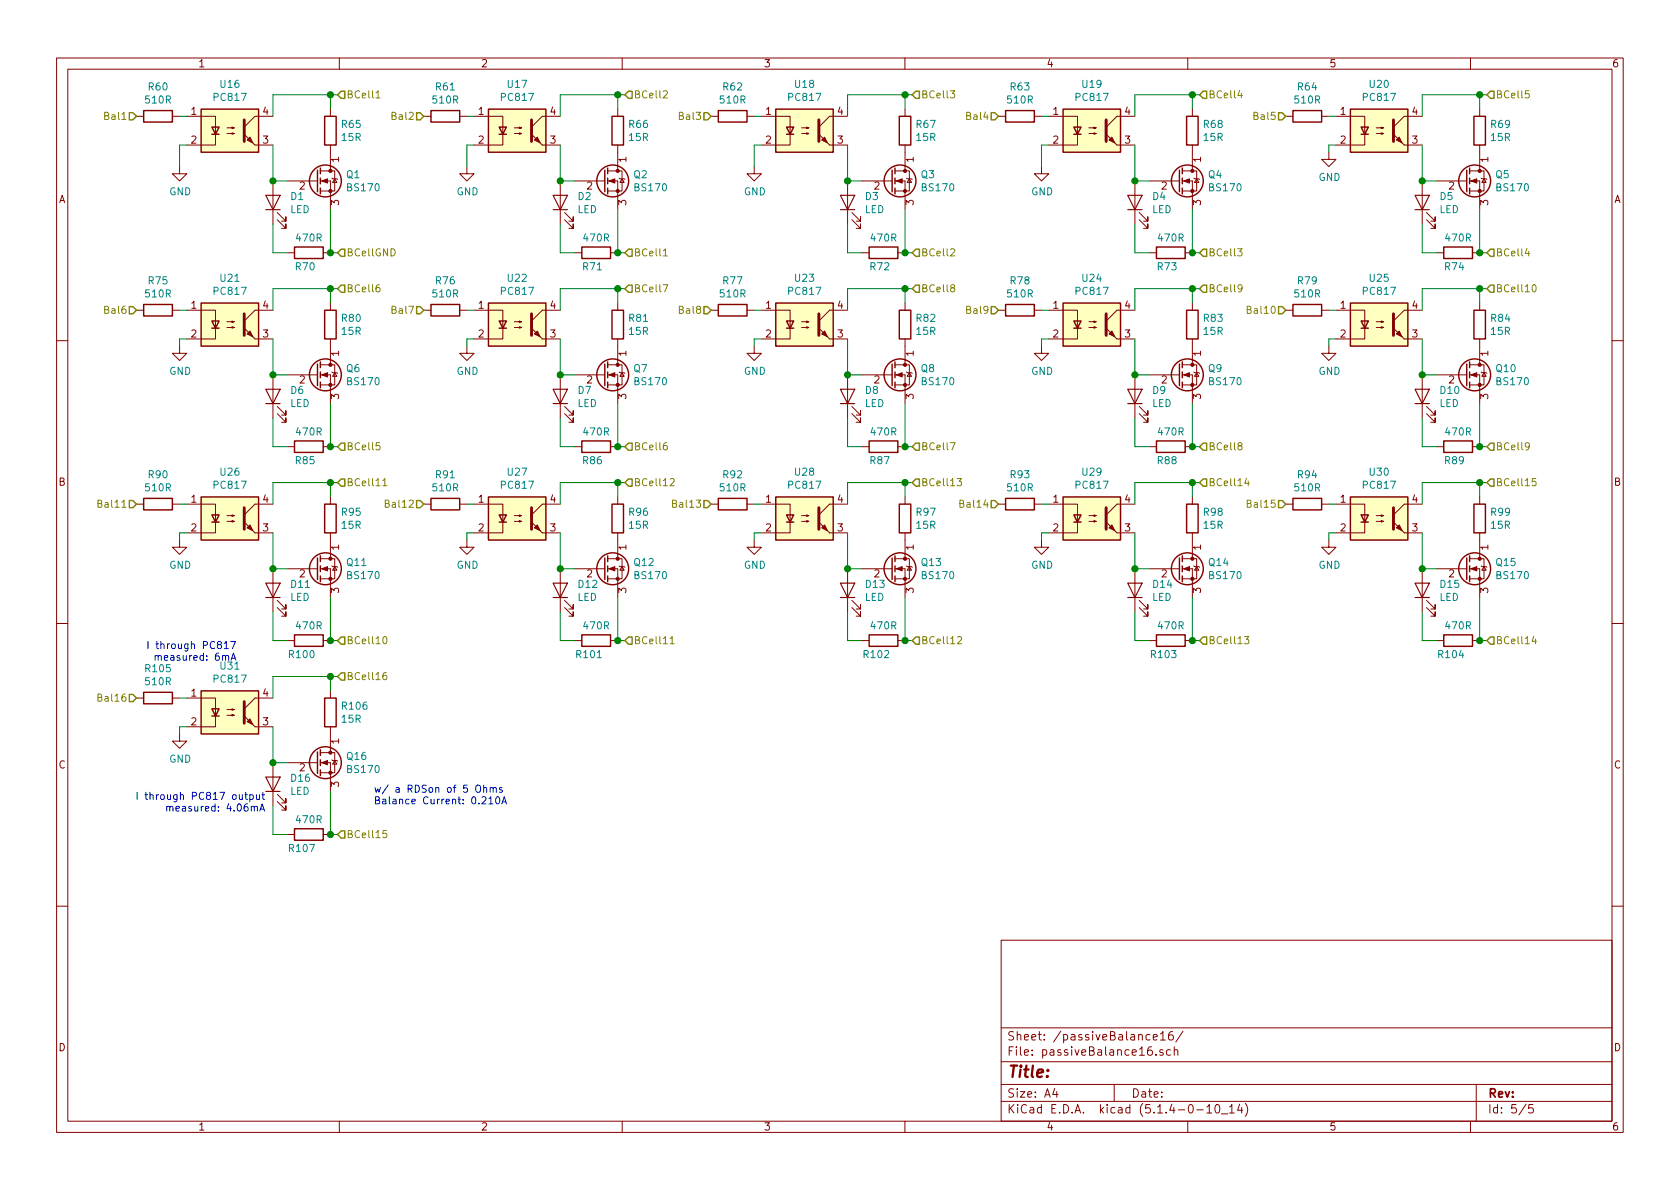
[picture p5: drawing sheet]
<svg xmlns="http://www.w3.org/2000/svg" width="297mm" height="210mm" viewBox="0 0 297 210" stroke-linecap="round" stroke-linejoin="round" font-family="sans-serif">
<g fill="none" stroke="#840000" stroke-width=".18">
<path d="M10 10.3h277v189.9h-277zM12 12.2h273v186.1h-273zM58.4 19.3v1.3M60 10.3v1.9M109.2 19.3v1.3M110 10.3v1.9M160 10.3v1.9M160 19.3v1.3M210 10.3v1.9M210.8 19.3v1.3M260 10.3v1.9M261.6 19.3v1.3"/>
<path d="M24.1 20.6h1.3M30.5 20.6h1.2M31.7 29.5v1.2h1.3l-1.3 1.3-1.2-1.3h1.2M33 20.6h5.1v5h-5.1M40.1 23.6h1.3l-.4 .1v-.2l.4 .1M40.1 22.6h1.3l-.4 .1v-.2l.4 .1M45.1 25.6h3.2M48.3 20.6h-3.2l-1.9 1.9M48.3 32v7.6M49 38.9l1.5 1.5v-.8v.8h-.7M49 37.6l1.5 1.5v-.8v.8h-.7M50.8 32h5.3"/>
<path d="M56.6 32h1.8v5.1M56.6 30.2h1.8M58.4 30.2h.8v3.6h-2.6M58.4 25.6v4.6M58.7 31.5l.1 .1h.8l.1 .1M59.2 31.6l.4 .7h-.8zM74.9 20.6h1.3M81.3 20.6h1.2M82.5 29.5v1.2h1.3l-1.3 1.3-1.2-1.3h1.2M83.8 20.6h5.1v5h-5.1M90.9 23.6h1.3l-.4 .1v-.2l.4 .1M90.9 22.6h1.3l-.4 .1v-.2l.4 .1"/>
<path d="M95.9 25.6h3.2M99.1 20.6h-3.2l-1.9 1.9M99.1 32v7.6M99.8 38.9l1.5 1.5v-.8v.8h-.7M99.8 37.6l1.5 1.5v-.8v.8h-.7M101.6 32h5.3M107.4 32h1.8v5.1M107.4 30.2h1.8M109.2 30.2h.8v3.6h-2.6M109.2 25.6v4.6M109.5 31.5l.1 .1h.8l.1 .1M110 31.6l.4 .7h-.8z"/>
<path d="M125.7 20.6h1.3M132.1 20.6h1.2M133.3 29.5v1.2h1.3l-1.3 1.3-1.2-1.3h1.2M134.6 20.6h5.1v5h-5.1M141.7 23.6h1.3l-.4 .1v-.2l.4 .1M141.7 22.6h1.3l-.4 .1v-.2l.4 .1M146.7 25.6h3.2M149.9 20.6h-3.2l-1.9 1.9M149.9 32v7.6M150.6 38.9l1.5 1.5v-.8v.8h-.7M150.6 37.6l1.5 1.5v-.8v.8h-.7M152.4 32h5.3"/>
<path d="M158.2 32h1.8v5.1M158.2 30.2h1.8M160 30.2h.8v3.6h-2.6M160 25.6v4.6M160.3 31.5l.1 .1h.8l.1 .1M160.8 31.6l.4 .7h-.8zM176.5 20.6h1.3M182.9 20.6h1.2M184.1 29.5v1.2h1.3l-1.3 1.3-1.2-1.3h1.2M185.4 20.6h5.1v5h-5.1M192.5 23.6h1.3l-.4 .1v-.2l.4 .1M192.5 22.6h1.3l-.4 .1v-.2l.4 .1"/>
<path d="M197.5 25.6h3.2M200.7 20.6h-3.2l-1.9 1.9M200.7 32v7.6M201.4 38.9l1.5 1.5v-.8v.8h-.7M201.4 37.6l1.5 1.5v-.8v.8h-.7M203.2 32h5.3M209 32h1.8v5.1M209 30.2h1.8M210.8 30.2h.8v3.6h-2.6M210.8 25.6v4.6M211.1 31.5l.1 .1h.8l.1 .1M211.6 31.6l.4 .7h-.8z"/>
<path d="M227.3 20.6h1.3M233.7 20.6h1.2M234.9 26.9v1.3h1.3l-1.3 1.3-1.2-1.3h1.2M236.2 20.6h5.1v5h-5.1M243.3 23.6h1.3l-.4 .1v-.2l.4 .1M243.3 22.6h1.3l-.4 .1v-.2l.4 .1M248.3 25.6h3.2M251.5 20.6h-3.2l-1.9 1.9M251.5 32v7.6M252.2 38.9l1.5 1.5v-.8v.8h-.7M252.2 37.6l1.5 1.5v-.8v.8h-.7M254 32h5.3"/>
<path d="M259.8 32h1.8v5.1M259.8 30.2h1.8M261.6 30.2h.8v3.6h-2.6M261.6 25.6v4.6M261.9 31.5l.1 .1h.8l.1 .1M262.4 31.6l.4 .7h-.8zM24.1 54.9h1.3M30.5 54.9h1.2M33 54.9h5.1v5h-5.1M40.1 57.9h1.3l-.4 .1v-.2l.4 .1M40.1 56.9h1.3l-.4 .1v-.2l.4 .1M45.1 59.9h3.2"/>
<path d="M48.3 54.9h-3.2l-1.9 1.9M50.8 44.7h1.3M57.1 44.7h1.3M58.4 53.6v1.3M58.4 59.9v4.6M74.9 54.9h1.3M81.3 54.9h1.2M83.8 54.9h5.1v5h-5.1M90.9 57.9h1.3l-.4 .1v-.2l.4 .1M90.9 56.9h1.3l-.4 .1v-.2l.4 .1M95.9 59.9h3.2M99.1 54.9h-3.2l-1.9 1.9"/>
<path d="M101.6 44.7h1.3M107.9 44.7h1.3M109.2 53.6v1.3M109.2 59.9v4.6M125.7 54.9h1.3M132.1 54.9h1.2M134.6 54.9h5.1v5h-5.1M141.7 57.9h1.3l-.4 .1v-.2l.4 .1M141.7 56.9h1.3l-.4 .1v-.2l.4 .1M146.7 59.9h3.2M149.9 54.9h-3.2l-1.9 1.9M152.4 44.7h1.3"/>
<path d="M158.7 44.7h1.3M160 53.6v1.3M160 59.9v4.6M176.5 54.9h1.3M182.9 54.9h1.2M185.4 54.9h5.1v5h-5.1M192.5 57.9h1.3l-.4 .1v-.2l.4 .1M192.5 56.9h1.3l-.4 .1v-.2l.4 .1M197.5 59.9h3.2M200.7 54.9h-3.2l-1.9 1.9M203.2 44.7h1.3M209.5 44.7h1.3"/>
<path d="M210.8 53.6v1.3M210.8 59.9v4.6M227.3 54.9h1.3M233.7 54.9h1.2M236.2 54.9h5.1v5h-5.1M243.3 57.9h1.3l-.4 .1v-.2l.4 .1M243.3 56.9h1.3l-.4 .1v-.2l.4 .1M248.3 59.9h3.2M251.5 54.9h-3.2l-1.9 1.9M254 44.7h1.3M260.3 44.7h1.3M261.6 53.6v1.3"/>
<path d="M261.6 59.9v4.6M10 60.2h2M31.7 61.2v1.3h1.3l-1.3 1.2-1.2-1.2h1.2M48.3 66.3v7.6M49 73.1l1.5 1.6v-.8v.8h-.7M49 71.9l1.5 1.5v-.8v.8h-.7M50.8 79h1.3M50.8 66.3h5.3M56.6 66.3h1.8v5.1M56.6 64.5h1.8M57.1 79h1.3M58.4 64.5h.8v3.6h-2.6"/>
<path d="M58.7 65.8l.1 .1h.8l.1 .1M59.2 65.9l.4 .6h-.8zM82.5 61.2v1.3h1.3l-1.3 1.2-1.2-1.2h1.2M99.1 66.3v7.6M99.8 73.1l1.5 1.6v-.8v.8h-.7M99.8 71.9l1.5 1.5v-.8v.8h-.7M101.6 79h1.3M101.6 66.3h5.3M107.4 66.3h1.8v5.1M107.4 64.5h1.8M107.9 79h1.3M109.2 64.5h.8v3.6h-2.6"/>
<path d="M109.5 65.8l.1 .1h.8l.1 .1M110 65.9l.4 .6h-.8zM133.3 61.2v1.3h1.3l-1.3 1.2-1.2-1.2h1.2M149.9 66.3v7.6M150.6 73.1l1.5 1.6v-.8v.8h-.7M150.6 71.9l1.5 1.5v-.8v.8h-.7M152.4 79h1.3M152.4 66.3h5.3M158.2 66.3h1.8v5.1M158.2 64.5h1.8M158.7 79h1.3M160 64.5h.8v3.6h-2.6"/>
<path d="M160.3 65.8l.1 .1h.8l.1 .1M160.8 65.9l.4 .6h-.8zM184.1 61.2v1.3h1.3l-1.3 1.2-1.2-1.2h1.2M200.7 66.3v7.6M201.4 73.1l1.5 1.6v-.8v.8h-.7M201.4 71.9l1.5 1.5v-.8v.8h-.7M203.2 79h1.3M203.2 66.3h5.3M209 66.3h1.8v5.1M209 64.5h1.8M209.5 79h1.3M210.8 64.5h.8v3.6h-2.6"/>
<path d="M211.1 65.8l.1 .1h.8l.1 .1M211.6 65.9l.4 .6h-.8zM234.9 61.2v1.3h1.3l-1.3 1.2-1.2-1.2h1.2M251.5 66.3v7.6M252.2 73.1l1.5 1.6v-.8v.8h-.7M252.2 71.9l1.5 1.5v-.8v.8h-.7M254 79h1.3M254 66.3h5.3M259.8 66.3h1.8v5.1M259.8 64.5h1.8M260.3 79h1.3M261.6 64.5h.8v3.6h-2.6"/>
<path d="M261.9 65.8l.1 .1h.8l.1 .1M262.4 65.9l.4 .6h-.8zM285 60.2h2M24.1 89.1h1.3M30.5 89.1h1.2M31.7 95.5v1.3h1.3l-1.3 1.2-1.2-1.2h1.2M33 89.1h5.1v5.1h-5.1M40.1 92.2h1.3l-.4 .1v-.2l.4 .1M40.1 91.2h1.3l-.4 .1v-.2l.4 .1M45.1 94.2h3.2M48.3 89.1h-3.2l-1.9 2M56.6 98.8h1.8"/>
<path d="M58.4 98.8h.8v3.6h-2.6M58.4 87.9v1.2M58.4 94.2v4.6M74.9 89.1h1.3M81.3 89.1h1.2M82.5 95.5v1.3h1.3l-1.3 1.2-1.2-1.2h1.2M83.8 89.1h5.1v5.1h-5.1M90.9 92.2h1.3l-.4 .1v-.2l.4 .1M90.9 91.2h1.3l-.4 .1v-.2l.4 .1M95.9 94.2h3.2M99.1 89.1h-3.2l-1.9 2M107.4 98.8h1.8"/>
<path d="M109.2 98.8h.8v3.6h-2.6M109.2 87.9v1.2M109.2 94.2v4.6M125.7 89.1h1.3M132.1 89.1h1.2M133.3 95.5v1.3h1.3l-1.3 1.2-1.2-1.2h1.2M134.6 89.1h5.1v5.1h-5.1M141.7 92.2h1.3l-.4 .1v-.2l.4 .1M141.7 91.2h1.3l-.4 .1v-.2l.4 .1M146.7 94.2h3.2M149.9 89.1h-3.2l-1.9 2M158.2 98.8h1.8"/>
<path d="M160 98.8h.8v3.6h-2.6M160 87.9v1.2M160 94.2v4.6M176.5 89.1h1.3M182.9 89.1h1.2M184.1 95.5v1.3h1.3l-1.3 1.2-1.2-1.2h1.2M185.4 89.1h5.1v5.1h-5.1M192.5 92.2h1.3l-.4 .1v-.2l.4 .1M192.5 91.2h1.3l-.4 .1v-.2l.4 .1M197.5 94.2h3.2M200.7 89.1h-3.2l-1.9 2M209 98.8h1.8"/>
<path d="M210.8 98.8h.8v3.6h-2.6M210.8 87.9v1.2M210.8 94.2v4.6M227.3 89.1h1.3M233.7 89.1h1.2M234.9 95.5v1.3h1.3l-1.3 1.2-1.2-1.2h1.2M236.2 89.1h5.1v5.1h-5.1M243.3 92.2h1.3l-.4 .1v-.2l.4 .1M243.3 91.2h1.3l-.4 .1v-.2l.4 .1M248.3 94.2h3.2M251.5 89.1h-3.2l-1.9 2M259.8 98.8h1.8"/>
<path d="M261.6 98.8h.8v3.6h-2.6M261.6 87.9v1.2M261.6 94.2v4.6M10 110.3h2M48.3 100.6v7.6M49 107.4l1.5 1.6v-.8v.8h-.7M49 106.2l1.5 1.5v-.8v.8h-.7M50.8 113.3h1.3M50.8 100.6h5.3M56.6 100.6h1.8v5.1M57.1 113.3h1.3M58.7 100.1l.1 .1h.8l.1 .1"/>
<path d="M59.2 100.2l.4 .6h-.8zM99.1 100.6v7.6M99.8 107.4l1.5 1.6v-.8v.8h-.7M99.8 106.2l1.5 1.5v-.8v.8h-.7M101.6 113.3h1.3M101.6 100.6h5.3M107.4 100.6h1.8v5.1M107.9 113.3h1.3M109.5 100.1l.1 .1h.8l.1 .1M110 100.2l.4 .6h-.8zM149.9 100.6v7.6M150.6 107.4l1.5 1.6v-.8v.8h-.7"/>
<path d="M150.6 106.2l1.5 1.5v-.8v.8h-.7M152.4 113.3h1.3M152.4 100.6h5.3M158.2 100.6h1.8v5.1M158.7 113.3h1.3M160.3 100.1l.1 .1h.8l.1 .1M160.8 100.2l.4 .6h-.8zM200.7 100.6v7.6M201.4 107.4l1.5 1.6v-.8v.8h-.7M201.4 106.2l1.5 1.5v-.8v.8h-.7M203.2 113.3h1.3M203.2 100.6h5.3"/>
<path d="M209 100.6h1.8v5.1M209.5 113.3h1.3M211.1 100.1l.1 .1h.8l.1 .1M211.6 100.2l.4 .6h-.8zM251.5 100.6v7.6M252.2 107.4l1.5 1.6v-.8v.8h-.7M252.2 106.2l1.5 1.5v-.8v.8h-.7M254 113.3h1.3M254 100.6h5.3M259.8 100.6h1.8v5.1M260.3 113.3h1.3M261.9 100.1l.1 .1h.8l.1 .1"/>
<path d="M262.4 100.2l.4 .6h-.8zM285 110.3h2M24.1 123.4h1.3M30.5 123.4h1.2M31.7 129.8v1.3h1.3l-1.3 1.2-1.2-1.2h1.2M33 123.4h5.1v5.1h-5.1M40.1 126.5h1.3l-.4 .1v-.2l.4 .1M40.1 125.5h1.3l-.4 .1v-.3l.4 .2M45.1 128.5h3.2M48.3 134.9v7.6M48.3 123.4h-3.2l-1.9 1.9M50.8 134.9h5.3"/>
<path d="M56.6 134.9h1.8v5M56.6 133.1h1.8M58.4 133.1h.8v3.5h-2.6M58.4 122.2v1.2M58.4 128.5v4.6M58.7 134.4l.1 .1h.8l.1 .1M59.2 134.5l.4 .6h-.8zM49 141.7l1.5 1.6v-.8v.8h-.7M49 140.5l1.5 1.5v-.8v.8h-.7M50.8 147.6h1.3M57.1 147.6h1.3M10 160.2h2"/>
<path d="M177 166.3h108v32h-108zM285 160.2h2M60 198.3v1.9M110 198.3v1.9M160 198.3v1.9M177 194.8h108M177 191.8h108M177 187.8h108M177 181.8h108M186.5 192.5l-.4 1h1M186.8 193v1M197 191.8v3"/>
<path d="M203.9 183.4l.7-.1-.1-.3-.4-.1-.2 .2 .1 .7h.5M204.4 186.5v.1M205.2 182.8l.4-.4v1.5M205.2 183.9h.8M205.6 185.7l-.3-.1-.2 .2v.2l.5 .2v.3h-.5M207 185.7l-.4-.1-.4 .3 .1 .6 .3 .1 .4-.1M207.3 182.4a.62 .62 0 0 0-.7 .7l.1 .7 .2 .1 .5-.1 .1-.5-.2-.2-.4-.1-.3 .3M207.6 185.7l.2-.1 .4 .1 .1 .9M207.6 185.1v1.5M209.2 182.3l-1.3 2M210 198.3v1.9M211.6 196.3h1.2"/>
<path d="M213.4 195.8l.4-.5v1.5M213.4 196.8h.8M215 195.4l.3-.1a.94 .94 0 0 1 0 1.5 .8 .8 0 0 1-.6-.6 .8 .8 0 0 1 .3-.8zM216 197h1.1M217.4 195.8l.4-.5v1.5M217.4 196.8h.8M219.2 195.2l-.4 1.1h.9M219.5 195.8v1M220.2 195.1a1.71 1.71 0 0 1 0 2.3M260 198.3v1.9M261 191.8v6.5M269.8 195.2l-1.2 2"/>
<path d="M271 195.3h-.7v.7l.2-.1 .5 .1 .1 .2-.1 .5-.2 .1-.5-.1"/>
</g>
<g fill="#ffffc2" stroke="#ffffc2" stroke-width=".18">
<path d="M35.6 19.3h10.1v7.6h-10.1z"/>
<path d="M86.4 19.3h10.1v7.6h-10.1z"/>
<path d="M137.2 19.3h10.1v7.6h-10.1z"/>
<path d="M188 19.3h10.1v7.6h-10.1z"/>
<path d="M238.8 19.3h10.1v7.6h-10.1z"/>
<path d="M35.6 53.6h10.1v7.6h-10.1z"/>
<path d="M35.6 122.2h10.1v7.6h-10.1z"/>
<path d="M86.4 53.6h10.1v7.6h-10.1z"/>
<path d="M238.8 87.9h10.1v7.6h-10.1z"/>
<path d="M188 87.9h10.1v7.6h-10.1z"/>
<path d="M137.2 87.9h10.1v7.6h-10.1z"/>
<path d="M137.2 53.6h10.1v7.6h-10.1z"/>
<path d="M86.4 87.9h10.1v7.6h-10.1z"/>
<path d="M35.6 87.9h10.1v7.6h-10.1z"/>
<path d="M238.8 53.6h10.1v7.6h-10.1z"/>
<path d="M188 53.6h10.1v7.6h-10.1z"/>
</g>
<g fill="none" stroke="#840000" stroke-width=".25">
<path d="M25.4 19.6h5.1v2h-5.1zM35.6 19.3h10.1v7.6h-10.1zM76.2 19.6h5.1v2h-5.1zM86.4 19.3h10.1v7.6h-10.1zM127 19.6h5.1v2h-5.1zM137.2 19.3h10.1v7.6h-10.1zM177.8 19.6h5.1v2h-5.1zM188 19.3h10.1v7.6h-10.1zM228.6 19.6h5.1v2h-5.1zM238.8 19.3h10.1v7.6h-10.1zM37.5 22.5h1.2l-.6 1.2zM37.5 23.7h1.2"/>
<path d="M56.1 30.1v3.8M56.6 29.7v1M56.6 31.5v1M56.6 33.3v1M57.4 20.6h2v5h-2zM88.3 22.5h1.2l-.6 1.2zM88.3 23.7h1.2M106.9 30.1v3.8M107.4 29.7v1M107.4 31.5v1M107.4 33.3v1M108.2 20.6h2v5h-2z"/>
<path d="M139.1 22.5h1.2l-.6 1.2zM139.1 23.7h1.2M157.7 30.1v3.8M158.2 29.7v1M158.2 31.5v1M158.2 33.3v1M159 20.6h2v5h-2zM189.9 22.5h1.2l-.6 1.2zM189.9 23.7h1.2M208.5 30.1v3.8M209 29.7v1M209 31.5v1"/>
<path d="M209 33.3v1M209.8 20.6h2v5h-2zM240.7 22.5h1.2l-.6 1.2zM240.7 23.7h1.2M259.3 30.1v3.8M259.8 29.7v1M259.8 31.5v1M259.8 33.3v1M260.6 20.6h2v5h-2zM25.4 53.8h5.1v2.1h-5.1zM35.6 53.6h10.1v7.6h-10.1zM37.5 56.8h1.2l-.6 1.2z"/>
<path d="M37.5 58h1.2M52.1 43.7h5v2h-5zM57.4 54.9h2v5h-2zM76.2 53.8h5.1v2.1h-5.1zM86.4 53.6h10.1v7.6h-10.1zM88.3 56.8h1.2l-.6 1.2zM88.3 58h1.2M102.9 43.7h5v2h-5zM108.2 54.9h2v5h-2zM127 53.8h5.1v2.1h-5.1zM137.2 53.6h10.1v7.6h-10.1zM139.1 56.8h1.2l-.6 1.2z"/>
<path d="M139.1 58h1.2M153.7 43.7h5v2h-5zM159 54.9h2v5h-2zM177.8 53.8h5.1v2.1h-5.1zM188 53.6h10.1v7.6h-10.1zM189.9 56.8h1.2l-.6 1.2zM189.9 58h1.2M204.5 43.7h5v2h-5zM209.8 54.9h2v5h-2zM228.6 53.8h5.1v2.1h-5.1zM238.8 53.6h10.1v7.6h-10.1zM240.7 56.8h1.2l-.6 1.2z"/>
<path d="M240.7 58h1.2M255.3 43.7h5v2h-5zM260.6 54.9h2v5h-2zM52.1 78h5v2h-5zM56.1 64.4v3.8M56.6 64v1M56.6 65.8v1M56.6 67.6v1M102.9 78h5v2h-5zM106.9 64.4v3.8M107.4 64v1M107.4 65.8v1"/>
<path d="M107.4 67.6v1M153.7 78h5v2h-5zM157.7 64.4v3.8M158.2 64v1M158.2 65.8v1M158.2 67.6v1M204.5 78h5v2h-5zM208.5 64.4v3.8M209 64v1M209 65.8v1M209 67.6v1M255.3 78h5v2h-5z"/>
<path d="M259.3 64.4v3.8M259.8 64v1M259.8 65.8v1M259.8 67.6v1M25.4 88.1h5.1v2.1h-5.1zM35.6 87.9h10.1v7.6h-10.1zM37.5 91.1h1.2l-.6 1.2zM37.5 92.3h1.2M56.1 98.7v3.8M56.6 98.3v1M57.4 89.1h2v5.1h-2zM76.2 88.1h5.1v2.1h-5.1z"/>
<path d="M86.4 87.9h10.1v7.6h-10.1zM88.3 91.1h1.2l-.6 1.2zM88.3 92.3h1.2M106.9 98.7v3.8M107.4 98.3v1M108.2 89.1h2v5.1h-2zM127 88.1h5.1v2.1h-5.1zM137.2 87.9h10.1v7.6h-10.1zM139.1 91.1h1.2l-.6 1.2zM139.1 92.3h1.2M157.7 98.7v3.8M158.2 98.3v1"/>
<path d="M159 89.1h2v5.1h-2zM177.8 88.1h5.1v2.1h-5.1zM188 87.9h10.1v7.6h-10.1zM189.9 91.1h1.2l-.6 1.2zM189.9 92.3h1.2M208.5 98.7v3.8M209 98.3v1M209.8 89.1h2v5.1h-2zM228.6 88.1h5.1v2.1h-5.1zM238.8 87.9h10.1v7.6h-10.1zM240.7 91.1h1.2l-.6 1.2zM240.7 92.3h1.2"/>
<path d="M259.3 98.7v3.8M259.8 98.3v1M260.6 89.1h2v5.1h-2zM52.1 112.3h5v2h-5zM56.6 100.1v1M56.6 101.8v1.1M102.9 112.3h5v2h-5zM107.4 100.1v1M107.4 101.8v1.1M153.7 112.3h5v2h-5zM158.2 100.1v1M158.2 101.8v1.1"/>
<path d="M204.5 112.3h5v2h-5zM209 100.1v1M209 101.8v1.1M255.3 112.3h5v2h-5zM259.8 100.1v1M259.8 101.8v1.1M25.4 122.4h5.1v2.1h-5.1zM35.6 122.2h10.1v7.6h-10.1zM37.5 125.3h1.2l-.6 1.3zM37.5 126.6h1.2M56.1 133v3.8M56.6 132.6v1"/>
<path d="M56.6 134.4v1M56.6 136.1v1.1M57.4 123.4h2v5.1h-2zM52.1 146.6h5v2h-5z"/>
<circle cx="57.5" cy="32" r="2.82"/>
<circle cx="108.3" cy="32" r="2.82"/>
<circle cx="159.1" cy="32" r="2.82"/>
<circle cx="209.9" cy="32" r="2.82"/>
<circle cx="260.7" cy="32" r="2.82"/>
<circle cx="57.5" cy="66.3" r="2.82"/>
<circle cx="108.3" cy="66.3" r="2.82"/>
<circle cx="159.1" cy="66.3" r="2.82"/>
<circle cx="209.9" cy="66.3" r="2.82"/>
<circle cx="260.7" cy="66.3" r="2.82"/>
<circle cx="57.5" cy="100.6" r="2.82"/>
<circle cx="108.3" cy="100.6" r="2.82"/>
<circle cx="159.1" cy="100.6" r="2.82"/>
<circle cx="209.9" cy="100.6" r="2.82"/>
<circle cx="260.7" cy="100.6" r="2.82"/>
<circle cx="57.5" cy="134.9" r="2.82"/>
</g>
<g fill="#840000" stroke="#840000" stroke-width=".18">
<path d="M43.2 23.7l1.9 1.9z"/>
<path d="M43.7 24.8l.5-.5 .5 1z"/>
<path d="M56.9 32l1-.4v.8z"/>
<path d="M56.9 134.9l1-.4v.7z"/>
<path d="M260.1 100.6l1-.4v.8z"/>
<path d="M209.3 100.6l1-.4v.8z"/>
<path d="M94 23.7l1.9 1.9z"/>
<path d="M94.5 24.8l.5-.5 .5 1z"/>
<path d="M158.5 100.6l1-.4v.8z"/>
<path d="M107.7 100.6l1-.4v.8z"/>
<path d="M144.8 23.7l1.9 1.9z"/>
<path d="M145.3 24.8l.5-.5 .5 1z"/>
<path d="M56.9 100.6l1-.4v.8z"/>
<path d="M260.1 66.3l1-.4v.8z"/>
<path d="M209.3 66.3l1-.4v.8z"/>
<path d="M195.6 23.7l1.9 1.9z"/>
<path d="M196.1 24.8l.5-.5 .5 1z"/>
<path d="M158.5 66.3l1-.4v.8z"/>
<path d="M107.7 66.3l1-.4v.8z"/>
<path d="M56.9 66.3l1-.4v.8z"/>
<path d="M246.4 23.7l1.9 1.9z"/>
<path d="M246.9 24.8l.5-.5 .5 1z"/>
<path d="M260.1 32l1-.4v.8z"/>
<path d="M209.3 32l1-.4v.8z"/>
<path d="M158.5 32l1-.4v.8z"/>
<path d="M43.2 58l1.9 1.9z"/>
<path d="M44.2 58.5l.5 1.1-1-.6z"/>
<path d="M107.7 32l1-.4v.8z"/>
<path d="M43.2 126.6l1.9 1.9z"/>
<path d="M43.7 127.6l.5-.5 .5 1z"/>
<path d="M94 58l1.9 1.9z"/>
<path d="M94.5 59l.5-.5 .5 1.1z"/>
<path d="M246.4 92.3l1.9 1.9z"/>
<path d="M246.9 93.3l.5-.5 .5 1z"/>
<path d="M195.6 92.3l1.9 1.9z"/>
<path d="M196.1 93.3l.5-.5 .5 1z"/>
<path d="M144.8 92.3l1.9 1.9z"/>
<path d="M145.3 93.3l.5-.5 .5 1z"/>
<path d="M144.8 58l1.9 1.9z"/>
<path d="M145.3 59l.5-.5 .5 1.1z"/>
<path d="M94 92.3l1.9 1.9z"/>
<path d="M94.5 93.3l.5-.5 .5 1z"/>
<path d="M43.2 92.3l1.9 1.9z"/>
<path d="M43.7 93.3l.5-.5 .5 1z"/>
<path d="M246.4 58l1.9 1.9z"/>
<path d="M246.9 59l.5-.5 .5 1.1z"/>
<path d="M195.6 58l1.9 1.9z"/>
<path d="M196.1 59l.5-.5 .5 1.1z"/>
<circle cx="58.4" cy="33.8" r=".28"/>
<circle cx="58.4" cy="30.2" r=".28"/>
<circle cx="58.4" cy="136.6" r=".28"/>
<circle cx="58.4" cy="133.1" r=".28"/>
<circle cx="261.6" cy="102.4" r=".28"/>
<circle cx="261.6" cy="98.8" r=".28"/>
<circle cx="210.8" cy="102.4" r=".28"/>
<circle cx="210.8" cy="98.8" r=".28"/>
<circle cx="160" cy="102.4" r=".28"/>
<circle cx="160" cy="98.8" r=".28"/>
<circle cx="109.2" cy="102.4" r=".28"/>
<circle cx="109.2" cy="98.8" r=".28"/>
<circle cx="58.4" cy="102.4" r=".28"/>
<circle cx="58.4" cy="98.8" r=".28"/>
<circle cx="261.6" cy="68.1" r=".28"/>
<circle cx="261.6" cy="64.5" r=".28"/>
<circle cx="210.8" cy="68.1" r=".28"/>
<circle cx="210.8" cy="64.5" r=".28"/>
<circle cx="160" cy="68.1" r=".28"/>
<circle cx="160" cy="64.5" r=".28"/>
<circle cx="109.2" cy="68.1" r=".28"/>
<circle cx="109.2" cy="64.5" r=".28"/>
<circle cx="58.4" cy="68.1" r=".28"/>
<circle cx="58.4" cy="64.5" r=".28"/>
<circle cx="261.6" cy="33.8" r=".28"/>
<circle cx="261.6" cy="30.2" r=".28"/>
<circle cx="210.8" cy="33.8" r=".28"/>
<circle cx="210.8" cy="30.2" r=".28"/>
<circle cx="160" cy="33.8" r=".28"/>
<circle cx="160" cy="30.2" r=".28"/>
<circle cx="109.2" cy="33.8" r=".28"/>
<circle cx="109.2" cy="30.2" r=".28"/>
</g>
<g fill="none" stroke="#840000" stroke-width=".51">
<path d="M43.2 21.2v3.8M94 21.2v3.8M144.8 21.2v3.8M195.6 21.2v3.8M246.4 21.2v3.8M43.2 55.5v3.8M94 55.5v3.8M144.8 55.5v3.8M195.6 55.5v3.8M246.4 55.5v3.8M43.2 89.8v3.8M94 89.8v3.8"/>
<path d="M144.8 89.8v3.8M195.6 89.8v3.8M246.4 89.8v3.8M43.2 124.1v3.8"/>
</g>
<g fill="none" stroke="#840000" stroke-width=".2">
<path d="M47 34.5h2.5l-1.2 2.6zM47 37.1h2.5M97.8 34.5h2.5l-1.2 2.6zM97.8 37.1h2.5M148.6 34.5h2.5l-1.2 2.6zM148.6 37.1h2.5M199.4 34.5h2.5l-1.2 2.6zM199.4 37.1h2.5M250.2 34.5h2.5l-1.2 2.6zM250.2 37.1h2.5M47 68.8h2.5l-1.2 2.6zM47 71.4h2.5"/>
<path d="M97.8 68.8h2.5l-1.2 2.6zM97.8 71.4h2.5M148.6 68.8h2.5l-1.2 2.6zM148.6 71.4h2.5M199.4 68.8h2.5l-1.2 2.6zM199.4 71.4h2.5M250.2 68.8h2.5l-1.2 2.6zM250.2 71.4h2.5M47 103.1h2.5l-1.2 2.6zM47 105.7h2.5M97.8 103.1h2.5l-1.2 2.6zM97.8 105.7h2.5"/>
<path d="M148.6 103.1h2.5l-1.2 2.6zM148.6 105.7h2.5M199.4 103.1h2.5l-1.2 2.6zM199.4 105.7h2.5M250.2 103.1h2.5l-1.2 2.6zM250.2 105.7h2.5M47 137.4h2.5l-1.2 2.5zM47 139.9h2.5"/>
</g>
<g fill="none" stroke="#008400" stroke-width=".18">
<path d="M58.4 16.8v2.5M59.7 16.8h-11.4v3.8M109.2 16.8v2.5M110.5 16.8h-11.4v3.8M160 16.8v2.5M161.3 16.8h-11.4v3.8M210.8 16.8v2.5M212.1 16.8h-11.4v3.8M261.6 16.8v2.5M262.9 16.8h-11.4v3.8M31.7 20.6h1.3M33 25.6h-1.3v3.9"/>
<path d="M48.3 25.6v6.4h2.5M48.3 39.6v5.1h2.5M58.4 37.1v7.6h1.3M82.5 20.6h1.3M83.8 25.6h-1.3v3.9M99.1 39.6v5.1h2.5M99.1 25.6v6.4h2.5M109.2 37.1v7.6h1.3M133.3 20.6h1.3M134.6 25.6h-1.3v3.9M149.9 25.6v6.4h2.5M149.9 39.6v5.1h2.5"/>
<path d="M160 37.1v7.6h1.3M184.1 20.6h1.3M185.4 25.6h-1.3v3.9M200.7 25.6v6.4h2.5M200.7 39.6v5.1h2.5M210.8 37.1v7.6h1.3M234.9 20.6h1.3M236.2 25.6h-1.3v1.3M251.5 25.6v6.4h2.5M251.5 39.6v5.1h2.5M261.6 37.1v7.6h1.3M31.7 54.9h1.3"/>
<path d="M33 59.9h-1.3v1.3M48.3 59.9v6.4h2.5M58.4 51v2.6M59.7 51h-11.4v3.9M82.5 54.9h1.3M83.8 59.9h-1.3v1.3M99.1 59.9v6.4h2.5M109.2 51v2.6M110.5 51h-11.4v3.9M133.3 54.9h1.3M134.6 59.9h-1.3v1.3M149.9 59.9v6.4h2.5"/>
<path d="M160 51v2.6M161.3 51h-11.4v3.9M184.1 54.9h1.3M185.4 59.9h-1.3v1.3M200.7 59.9v6.4h2.5M210.8 51v2.6M212.1 51h-11.4v3.9M234.9 54.9h1.3M236.2 59.9h-1.3v1.3M251.5 59.9v6.4h2.5M261.6 51v2.6M262.9 51h-11.4v3.9"/>
<path d="M48.3 73.9v5.1h2.5M58.4 71.4v7.6h1.3M99.1 73.9v5.1h2.5M109.2 71.4v7.6h1.3M149.9 73.9v5.1h2.5M160 71.4v7.6h1.3M200.7 73.9v5.1h2.5M210.8 71.4v7.6h1.3M251.5 73.9v5.1h2.5M261.6 71.4v7.6h1.3M31.7 89.1h1.3M33 94.2h-1.3v1.3"/>
<path d="M48.3 94.2v6.4h2.5M58.4 85.3v2.6M59.7 85.3h-11.4v3.8M82.5 89.1h1.3M83.8 94.2h-1.3v1.3M99.1 94.2v6.4h2.5M109.2 85.3v2.6M110.5 85.3h-11.4v3.8M133.3 89.1h1.3M134.6 94.2h-1.3v1.3M149.9 94.2v6.4h2.5M160 85.3v2.6"/>
<path d="M161.3 85.3h-11.4v3.8M184.1 89.1h1.3M185.4 94.2h-1.3v1.3M200.7 94.2v6.4h2.5M210.8 85.3v2.6M212.1 85.3h-11.4v3.8M234.9 89.1h1.3M236.2 94.2h-1.3v1.3M251.5 94.2v6.4h2.5M261.6 85.3v2.6M262.9 85.3h-11.4v3.8M48.3 108.2v5.1h2.5"/>
<path d="M58.4 105.7v7.6h1.3M58.4 119.6v2.6M59.7 119.6h-11.4v3.8M99.1 108.2v5.1h2.5M109.2 105.7v7.6h1.3M149.9 108.2v5.1h2.5M160 105.7v7.6h1.3M200.7 108.2v5.1h2.5M210.8 105.7v7.6h1.3M251.5 108.2v5.1h2.5M261.6 105.7v7.6h1.3M31.7 123.4h1.3"/>
<path d="M33 128.5h-1.3v1.3M48.3 128.5v6.4h2.5M58.4 139.9v7.7h1.3M48.3 142.5v5.1h2.5"/>
</g>
<g fill="none" stroke="#848400" stroke-width=".18">
<path d="M66.5 16.4l.4-.4v1.3M66.5 17.3h.7M117.3 16.2l.5-.2 .2 .4-.8 .9h.8M168 16h.8l-.4 .5 .3 .2 .1 .4-.2 .2-.6-.1M219.2 16l-.3 .9h.8M219.5 16.5v.8M270.3 16h-.6v.7l.5-.2 .2 .3v.3l-.2 .2-.5-.1M67.1 50.3h-.2a.79 .79 0 0 0-.2 1.3h.4l.1-.5-.2-.3h-.3l-.2 .3M117.2 50.3h.9l-.6 1.3M117.3 44.3l.4-.3v1.3M117.3 45.3h.7M168.1 44.1l.5-.1 .2 .3-.8 1h.8"/>
<path d="M168.3 50.9l-.2-.3 .2-.3h.3l.2 .3-.1 .2-.5 .1-.1 .2v.3l.2 .2h.4l.1-.2v-.3l-.2-.2M218.8 44h.8l-.4 .5 .3 .1 .1 .4-.2 .3-.6-.2M219.6 50.9l-.2 .2h-.4l-.1-.2 .1-.5 .4-.1 .1 .2a.87 .87 0 0 1-.2 1.1h-.3M220.5 54.8l.6-.1 .1-.2-.1-.2-.6-.2v1.3h.5l.2-.1v-.3l-.3-.2M270 43.9l-.3 .9h.8M270.3 44.4v.9M271.1 50.4l.1-.1a.69 .69 0 0 1 .4 .7 .69 .69 0 0 1-.4 .6 .83 .83 0 0 1-.1-1.2zM67.1 78.3h-.6v.6l.5-.1 .2 .2v.3l-.2 .2-.5-.1M117.9 78.3h-.2a.79 .79 0 0 0-.2 1.2h.4l.1-.5-.2-.2h-.3l-.2 .2M168 78.3h.9l-.6 1.2M219.1 78.8l-.2-.3 .2-.2h.3l.2 .2-.1 .2-.5 .2-.1 .2v.2l.2 .2h.4l.1-.2v-.2l-.2-.3M270.4 78.8l-.2 .3-.4-.1-.1-.2 .1-.4 .4-.1 .1 .1a.87 .87 0 0 1-.2 1.1h-.3"/>
<path d="M17.3 89h.6l.1-.2-.1-.2-.6-.2v1.3h.5l.2-.1v-.3l-.3-.3M67.7 85l.3-.4v1.3M67.7 85.9h.7M68.1 89h.6l.1-.2-.1-.2-.6-.2v1.3h.5l.2-.1v-.3l-.3-.3M118.5 84.8l.5-.2 .2 .4v.2l-.8 .7h.8M118.9 89h.6l.1-.2-.1-.2-.6-.2v1.3h.5l.2-.1v-.3l-.3-.3M169.2 84.6h.8l-.4 .5 .4 .1v.6l-.2 .1-.6-.1M169.7 89h.6l.1-.2-.1-.2-.6-.2v1.3h.5l.2-.1v-.3l-.3-.3M220.4 84.6l-.3 .9h.8M220.5 89h.6l.1-.2-.1-.2-.6-.2v1.3h.5l.2-.1v-.3l-.3-.3M220.7 85.1v.8M271.6 84.6h-.7v.6l.2-.1 .4 .1 .1 .6-.2 .1-.5-.1"/>
<path d="M67.8 112.7l.2-.1a.69 .69 0 0 1 .4 .6 .69 .69 0 0 1-.4 .6l-.3-.2v-.2zM68.3 118.9l-.4 .1a.87 .87 0 0 0 0 1.2l.5-.1v-.6l-.5-.1-.2 .3M118.5 112.9l.3-.3v1.2M118.5 113.8h.7M169.3 112.7l.5-.1 .2 .3v.2l-.8 .7h.8M220 112.6h.8l-.4 .4 .4 .2v.5l-.2 .1-.6-.1M271.2 112.5l-.3 .9h.8M271.5 113v.8M17.3 123.3h.6l.1-.2-.1-.2-.6-.2v1.3h.5l.2-.1v-.3l-.3-.3M68.4 146.9h-.7v.6l.2-.2 .4 .1 .1 .6-.2 .1-.5-.1"/>
</g>
<g fill="none" stroke="#848400" stroke-width=".25">
<path d="M22.9 19.9h.6l.6 .7-.6 .6h-.6zM59.7 16.8l.6-.7h.7v1.3h-.7zM73.7 19.9h.6l.6 .7-.6 .6h-.6zM110.5 16.8l.6-.7h.7v1.3h-.7zM124.5 19.9h.6l.6 .7-.6 .6h-.6zM161.9 16.1h.7v1.3h-.7l-.6-.6zM175.3 19.9h.6l.6 .7-.6 .6h-.6zM212.7 16.1h.7v1.3h-.7l-.6-.6zM226.1 19.9h.6l.6 .7-.6 .6h-.6zM263.5 16.1h.7v1.3h-.7l-.6-.6zM22.9 54.2h.6l.6 .7-.6 .6h-.6zM59.7 44.7l.6-.6h.7v1.2h-.7z"/>
<path d="M59.7 51l.6-.6h.7v1.3h-.7zM73.7 54.2h.6l.6 .7-.6 .6h-.6zM110.5 44.7l.6-.6h.7v1.2h-.7zM110.5 51l.6-.6h.7v1.3h-.7zM124.5 54.2h.6l.6 .7-.6 .6h-.6zM161.9 50.4h.7v1.3h-.7l-.6-.7zM161.9 44.1h.7v1.2h-.7l-.6-.6zM175.3 54.2h.6l.6 .7-.6 .6h-.6zM212.7 50.4h.7v1.3h-.7l-.6-.7zM212.7 44.1h.7v1.2h-.7l-.6-.6zM226.1 54.2h.6l.6 .7-.6 .6h-.6zM263.5 50.4h.7v1.3h-.7l-.6-.7z"/>
<path d="M263.5 44.1h.7v1.2h-.7l-.6-.6zM60.3 78.4h.7v1.2h-.7l-.6-.6zM110.5 79l.6-.6h.7v1.2h-.7zM161.9 78.4h.7v1.2h-.7l-.6-.6zM212.7 78.4h.7v1.2h-.7l-.6-.6zM263.5 78.4h.7v1.2h-.7l-.6-.6zM22.9 88.5h.6l.6 .6-.6 .7h-.6zM60.3 84.7h.7v1.3h-.7l-.6-.7zM73.7 88.5h.6l.6 .6-.6 .7h-.6zM110.5 85.3l.6-.6h.7v1.3h-.7zM124.5 88.5h.6l.6 .6-.6 .7h-.6zM161.9 84.7h.7v1.3h-.7l-.6-.7z"/>
<path d="M175.3 88.5h.6l.6 .6-.6 .7h-.6zM212.7 84.7h.7v1.3h-.7l-.6-.7zM226.1 88.5h.6l.6 .6-.6 .7h-.6zM263.5 84.7h.7v1.3h-.7l-.6-.7zM60.3 112.6h.7v1.3h-.7l-.6-.6zM60.3 119h.7v1.3h-.7l-.6-.7zM110.5 113.3l.6-.7h.7v1.3h-.7zM161.9 112.6h.7v1.3h-.7l-.6-.6zM212.7 112.6h.7v1.3h-.7l-.6-.6zM263.5 112.6h.7v1.3h-.7l-.6-.6zM22.9 122.8h.6l.6 .6-.6 .7h-.6zM59.7 147.6l.6-.7h.7v1.3h-.7z"/>
</g>
<g fill="none" stroke="#0000c2" stroke-width=".18">
<path d="M26.2 113.4v1.3M27.4 116l.2-.1 .3 .1 .1 .8M27.4 115.9v.9M27.6 113.9h.4M27.7 113.4v1.1l.3 .2M28 116.1l.1-.2 .3 .1 .1 .8M84.2 139a.45 .45 0 0 1 .7 0 .88 .88 0 0 1-.2 1.1l-.4-.1a1.07 1.07 0 0 1-.1-1zM85.5 139.4l.2-.1h.3l.1 .8M85.5 138.8v1.3M86.7 139.4l.1-.1h.3l.1 .8M86.7 139.3v.8M87.2 139.4l.2-.1h.3l.1 .8"/>
<path d="M88.8 139.3h-.3l-.2 .1 .1 .2 .4 .1v.3h-.5M24.2 140.1v1.3M25.6 140.5h.5M25.8 140.1v1.1l.3 .2M26.5 140.7l.2-.2 .3 .1 .1 .8M26.5 140.1v1.3M29.5 142.7l.2-.1h.3v.8M29.5 142.6v.8M30 142.8l.2-.2h.3l.1 .8M46.3 140.5h.5M46.5 140.1v1.1l.3 .2M86.4 141.2l.4-.3v1.3"/>
<path d="M86.4 142.2h.7M87.8 141l.1-.1a.67 .67 0 0 1 .5 .6 .67 .67 0 0 1-.5 .7l-.3-.5zM88.7 142.2l.5-1.3 .4 1.3M88.8 141.8h.7"/>
</g>
<g fill="#008400" stroke="#008400" stroke-width=".25">
<circle cx="160" cy="79" r=".51"/>
<circle cx="109.2" cy="113.3" r=".51"/>
<circle cx="99.1" cy="100.6" r=".51"/>
<circle cx="58.4" cy="119.6" r=".51"/>
<circle cx="210.8" cy="85.3" r=".51"/>
<circle cx="149.9" cy="100.6" r=".51"/>
<circle cx="160" cy="113.3" r=".51"/>
<circle cx="109.2" cy="16.8" r=".51"/>
<circle cx="58.4" cy="51" r=".51"/>
<circle cx="58.4" cy="113.3" r=".51"/>
<circle cx="109.2" cy="51" r=".51"/>
<circle cx="48.3" cy="100.6" r=".51"/>
<circle cx="160" cy="85.3" r=".51"/>
<circle cx="48.3" cy="32" r=".51"/>
<circle cx="58.4" cy="44.7" r=".51"/>
<circle cx="99.1" cy="32" r=".51"/>
<circle cx="109.2" cy="44.7" r=".51"/>
<circle cx="200.7" cy="100.6" r=".51"/>
<circle cx="210.8" cy="113.3" r=".51"/>
<circle cx="149.9" cy="32" r=".51"/>
<circle cx="109.2" cy="85.3" r=".51"/>
<circle cx="160" cy="44.7" r=".51"/>
<circle cx="58.4" cy="16.8" r=".51"/>
<circle cx="261.6" cy="16.8" r=".51"/>
<circle cx="200.7" cy="32" r=".51"/>
<circle cx="261.6" cy="79" r=".51"/>
<circle cx="58.4" cy="85.3" r=".51"/>
<circle cx="251.5" cy="66.3" r=".51"/>
<circle cx="210.8" cy="44.7" r=".51"/>
<circle cx="251.5" cy="100.6" r=".51"/>
<circle cx="261.6" cy="113.3" r=".51"/>
<circle cx="251.5" cy="32" r=".51"/>
<circle cx="261.6" cy="44.7" r=".51"/>
<circle cx="210.8" cy="16.8" r=".51"/>
<circle cx="48.3" cy="66.3" r=".51"/>
<circle cx="261.6" cy="51" r=".51"/>
<circle cx="58.4" cy="79" r=".51"/>
<circle cx="210.8" cy="79" r=".51"/>
<circle cx="160" cy="51" r=".51"/>
<circle cx="200.7" cy="66.3" r=".51"/>
<circle cx="99.1" cy="66.3" r=".51"/>
<circle cx="48.3" cy="134.9" r=".51"/>
<circle cx="58.4" cy="147.6" r=".51"/>
<circle cx="210.8" cy="51" r=".51"/>
<circle cx="160" cy="16.8" r=".51"/>
<circle cx="109.2" cy="79" r=".51"/>
<circle cx="149.9" cy="66.3" r=".51"/>
<circle cx="261.6" cy="85.3" r=".51"/>
</g>
<text font-size="2.8" fill="#840000" x="178" y="190.5">Title:</text>
<g font-size="2.1" fill="#840000">
<text x="178" y="184">Sheet: /passiveBalance16/</text>
<text x="178" y="186.7">File: passiveBalance16.sch</text>
<text x="178" y="196.9">KiCad E.D.A. kicad (5.1.4-0-10_14)</text>
<text x="178" y="194.1">Size: A4</text>
<text x="200" y="194.1">Date:</text>
<text x="263" y="194.1">Rev:</text>
<text x="263" y="196.9">Id: 5/5</text>
</g>
<g font-size="1.8" fill="#840000">
<text x="35" y="11.9">1</text>
<text x="85" y="11.9">2</text>
<text x="135" y="11.9">3</text>
<text x="185" y="11.9">4</text>
<text x="235" y="11.9">5</text>
<text x="285" y="11.9">6</text>
<text x="33.8" y="20.3">1</text>
<text x="46.5" y="20.3">4</text>
<text x="84.6" y="20.3">1</text>
<text x="97.3" y="20.3">4</text>
<text x="135.4" y="20.3">1</text>
<text x="148.1" y="20.3">4</text>
<text x="186.2" y="20.3">1</text>
<text x="198.9" y="20.3">4</text>
<text x="237" y="20.3">1</text>
<text x="249.7" y="20.3">4</text>
<text x="33.8" y="25.4">2</text>
<text x="46.5" y="25.4">3</text>
<text x="59.9" y="28.7" transform="rotate(-90 59.9 28.7)">1</text>
<text x="84.6" y="25.4">2</text>
<text x="97.3" y="25.4">3</text>
<text x="110.7" y="28.7" transform="rotate(-90 110.7 28.7)">1</text>
<text x="135.4" y="25.4">2</text>
<text x="148.1" y="25.4">3</text>
<text x="161.5" y="28.7" transform="rotate(-90 161.5 28.7)">1</text>
<text x="186.2" y="25.4">2</text>
<text x="198.9" y="25.4">3</text>
<text x="212.3" y="28.7" transform="rotate(-90 212.3 28.7)">1</text>
<text x="237" y="25.4">2</text>
<text x="249.7" y="25.4">3</text>
<text x="263.1" y="28.7" transform="rotate(-90 263.1 28.7)">1</text>
<text x="10.4" y="35.9">A</text>
<text x="53" y="33.5">2</text>
<text x="103.8" y="33.5">2</text>
<text x="154.6" y="33.5">2</text>
<text x="205.4" y="33.5">2</text>
<text x="256.2" y="33.5">2</text>
<text x="285.4" y="35.9">A</text>
<text x="59.9" y="36.3" transform="rotate(-90 59.9 36.3)">3</text>
<text x="110.7" y="36.3" transform="rotate(-90 110.7 36.3)">3</text>
<text x="161.5" y="36.3" transform="rotate(-90 161.5 36.3)">3</text>
<text x="212.3" y="36.3" transform="rotate(-90 212.3 36.3)">3</text>
<text x="263.1" y="36.3" transform="rotate(-90 263.1 36.3)">3</text>
<text x="33.8" y="54.6">1</text>
<text x="33.8" y="59.7">2</text>
<text x="46.5" y="59.7">3</text>
<text x="46.5" y="54.6">4</text>
<text x="84.6" y="54.6">1</text>
<text x="84.6" y="59.7">2</text>
<text x="97.3" y="59.7">3</text>
<text x="97.3" y="54.6">4</text>
<text x="135.4" y="54.6">1</text>
<text x="135.4" y="59.7">2</text>
<text x="148.1" y="59.7">3</text>
<text x="148.1" y="54.6">4</text>
<text x="186.2" y="54.6">1</text>
<text x="186.2" y="59.7">2</text>
<text x="198.9" y="59.7">3</text>
<text x="198.9" y="54.6">4</text>
<text x="237" y="54.6">1</text>
<text x="237" y="59.7">2</text>
<text x="249.7" y="59.7">3</text>
<text x="249.7" y="54.6">4</text>
<text x="59.9" y="63" transform="rotate(-90 59.9 63)">1</text>
<text x="110.7" y="63" transform="rotate(-90 110.7 63)">1</text>
<text x="161.5" y="63" transform="rotate(-90 161.5 63)">1</text>
<text x="212.3" y="63" transform="rotate(-90 212.3 63)">1</text>
<text x="263.1" y="63" transform="rotate(-90 263.1 63)">1</text>
<text x="53" y="67.8">2</text>
<text x="59.9" y="70.6" transform="rotate(-90 59.9 70.6)">3</text>
<text x="103.8" y="67.8">2</text>
<text x="110.7" y="70.6" transform="rotate(-90 110.7 70.6)">3</text>
<text x="154.6" y="67.8">2</text>
<text x="161.5" y="70.6" transform="rotate(-90 161.5 70.6)">3</text>
<text x="205.4" y="67.8">2</text>
<text x="212.3" y="70.6" transform="rotate(-90 212.3 70.6)">3</text>
<text x="256.2" y="67.8">2</text>
<text x="263.1" y="70.6" transform="rotate(-90 263.1 70.6)">3</text>
<text x="10.4" y="85.9">B</text>
<text x="33.8" y="88.9">1</text>
<text x="46.5" y="88.9">4</text>
<text x="84.6" y="88.9">1</text>
<text x="97.3" y="88.9">4</text>
<text x="135.4" y="88.9">1</text>
<text x="148.1" y="88.9">4</text>
<text x="186.2" y="88.9">1</text>
<text x="198.9" y="88.9">4</text>
<text x="237" y="88.9">1</text>
<text x="249.7" y="88.9">4</text>
<text x="285.4" y="85.9">B</text>
<text x="33.8" y="94">2</text>
<text x="46.5" y="94">3</text>
<text x="84.6" y="94">2</text>
<text x="97.3" y="94">3</text>
<text x="135.4" y="94">2</text>
<text x="148.1" y="94">3</text>
<text x="186.2" y="94">2</text>
<text x="198.9" y="94">3</text>
<text x="237" y="94">2</text>
<text x="249.7" y="94">3</text>
<text x="59.9" y="97.3" transform="rotate(-90 59.9 97.3)">1</text>
<text x="110.7" y="97.3" transform="rotate(-90 110.7 97.3)">1</text>
<text x="161.5" y="97.3" transform="rotate(-90 161.5 97.3)">1</text>
<text x="212.3" y="97.3" transform="rotate(-90 212.3 97.3)">1</text>
<text x="263.1" y="97.3" transform="rotate(-90 263.1 97.3)">1</text>
<text x="53" y="102.1">2</text>
<text x="59.9" y="104.9" transform="rotate(-90 59.9 104.9)">3</text>
<text x="103.8" y="102.1">2</text>
<text x="110.7" y="104.9" transform="rotate(-90 110.7 104.9)">3</text>
<text x="154.6" y="102.1">2</text>
<text x="161.5" y="104.9" transform="rotate(-90 161.5 104.9)">3</text>
<text x="205.4" y="102.1">2</text>
<text x="212.3" y="104.9" transform="rotate(-90 212.3 104.9)">3</text>
<text x="256.2" y="102.1">2</text>
<text x="263.1" y="104.9" transform="rotate(-90 263.1 104.9)">3</text>
<text x="33.8" y="123.2">1</text>
<text x="46.5" y="123.2">4</text>
<text x="33.8" y="128.3">2</text>
<text x="46.5" y="128.3">3</text>
<text x="59.9" y="131.5" transform="rotate(-90 59.9 131.5)">1</text>
<text x="10.4" y="135.9">C</text>
<text x="53" y="136.4">2</text>
<text x="285.4" y="135.9">C</text>
<text x="59.9" y="139.2" transform="rotate(-90 59.9 139.2)">3</text>
<text x="10.4" y="185.9">D</text>
<text x="285.4" y="185.9">D</text>
<text x="35" y="199.9">1</text>
<text x="85" y="199.9">2</text>
<text x="135" y="199.9">3</text>
<text x="185" y="199.9">4</text>
<text x="235" y="199.9">5</text>
<text x="285" y="199.9">6</text>
</g>
<g font-size="1.8" fill="#008484">
<text x="26.3" y="16">R60</text>
<text x="37.9" y="17.9">PC817</text>
<text x="39" y="15.5">U16</text>
<text x="77.1" y="16">R61</text>
<text x="88.7" y="17.9">PC817</text>
<text x="89.8" y="15.5">U17</text>
<text x="127.9" y="16">R62</text>
<text x="139.5" y="17.9">PC817</text>
<text x="140.6" y="15.5">U18</text>
<text x="178.7" y="16">R63</text>
<text x="190.3" y="17.9">PC817</text>
<text x="191.4" y="15.5">U19</text>
<text x="229.5" y="16">R64</text>
<text x="241.1" y="17.9">PC817</text>
<text x="242.2" y="15.5">U20</text>
<text x="25.8" y="18.3">510R</text>
<text x="60.5" y="22.6">R65</text>
<text x="76.6" y="18.3">510R</text>
<text x="111.3" y="22.6">R66</text>
<text x="127.4" y="18.3">510R</text>
<text x="162.1" y="22.6">R67</text>
<text x="178.2" y="18.3">510R</text>
<text x="212.9" y="22.6">R68</text>
<text x="229" y="18.3">510R</text>
<text x="263.7" y="22.6">R69</text>
<text x="60.5" y="24.9">15R</text>
<text x="111.3" y="24.9">15R</text>
<text x="162.1" y="24.9">15R</text>
<text x="212.9" y="24.9">15R</text>
<text x="263.7" y="24.9">15R</text>
<text x="29.9" y="34.5">GND</text>
<text x="51.4" y="35.4">D1</text>
<text x="61.3" y="31.5">Q1</text>
<text x="61.5" y="33.8">BS170</text>
<text x="80.7" y="34.5">GND</text>
<text x="102.2" y="35.4">D2</text>
<text x="112.1" y="31.5">Q2</text>
<text x="112.3" y="33.8">BS170</text>
<text x="131.5" y="34.5">GND</text>
<text x="153" y="35.4">D3</text>
<text x="162.9" y="31.5">Q3</text>
<text x="163.1" y="33.8">BS170</text>
<text x="182.3" y="34.5">GND</text>
<text x="203.8" y="35.4">D4</text>
<text x="213.7" y="31.5">Q4</text>
<text x="213.9" y="33.8">BS170</text>
<text x="233.1" y="32">GND</text>
<text x="254.6" y="35.4">D5</text>
<text x="264.5" y="31.5">Q5</text>
<text x="264.7" y="33.8">BS170</text>
<text x="51.3" y="37.7">LED</text>
<text x="102.1" y="37.7">LED</text>
<text x="152.9" y="37.7">LED</text>
<text x="203.7" y="37.7">LED</text>
<text x="254.5" y="37.7">LED</text>
<text x="52.3" y="47.8">R70</text>
<text x="52.5" y="42.7">470R</text>
<text x="103.1" y="47.8">R71</text>
<text x="103.3" y="42.7">470R</text>
<text x="153.9" y="47.8">R72</text>
<text x="154.1" y="42.7">470R</text>
<text x="204.7" y="47.8">R73</text>
<text x="204.9" y="42.7">470R</text>
<text x="255.5" y="47.8">R74</text>
<text x="255.7" y="42.7">470R</text>
<text x="25.8" y="52.6">510R</text>
<text x="26.3" y="50.3">R75</text>
<text x="37.9" y="52.1">PC817</text>
<text x="39" y="49.8">U21</text>
<text x="76.6" y="52.6">510R</text>
<text x="77.1" y="50.3">R76</text>
<text x="88.7" y="52.1">PC817</text>
<text x="89.8" y="49.8">U22</text>
<text x="127.4" y="52.6">510R</text>
<text x="127.9" y="50.3">R77</text>
<text x="139.5" y="52.1">PC817</text>
<text x="140.6" y="49.8">U23</text>
<text x="178.2" y="52.6">510R</text>
<text x="178.7" y="50.3">R78</text>
<text x="190.3" y="52.1">PC817</text>
<text x="191.4" y="49.8">U24</text>
<text x="229" y="52.6">510R</text>
<text x="229.5" y="50.3">R79</text>
<text x="241.1" y="52.1">PC817</text>
<text x="242.2" y="49.8">U25</text>
<text x="60.5" y="56.9">R80</text>
<text x="60.5" y="59.2">15R</text>
<text x="111.3" y="56.9">R81</text>
<text x="111.3" y="59.2">15R</text>
<text x="162.1" y="56.9">R82</text>
<text x="162.1" y="59.2">15R</text>
<text x="212.9" y="56.9">R83</text>
<text x="212.9" y="59.2">15R</text>
<text x="263.7" y="56.9">R84</text>
<text x="263.7" y="59.2">15R</text>
<text x="61.3" y="65.8">Q6</text>
<text x="112.1" y="65.8">Q7</text>
<text x="162.9" y="65.8">Q8</text>
<text x="213.7" y="65.8">Q9</text>
<text x="264.6" y="65.8">Q10</text>
<text x="29.9" y="66.3">GND</text>
<text x="51.3" y="72">LED</text>
<text x="51.4" y="69.7">D6</text>
<text x="61.5" y="68.1">BS170</text>
<text x="80.7" y="66.3">GND</text>
<text x="102.1" y="72">LED</text>
<text x="102.2" y="69.7">D7</text>
<text x="112.3" y="68.1">BS170</text>
<text x="131.5" y="66.3">GND</text>
<text x="152.9" y="72">LED</text>
<text x="153" y="69.7">D8</text>
<text x="163.1" y="68.1">BS170</text>
<text x="182.3" y="66.3">GND</text>
<text x="203.7" y="72">LED</text>
<text x="203.8" y="69.7">D9</text>
<text x="213.9" y="68.1">BS170</text>
<text x="233.1" y="66.3">GND</text>
<text x="254.5" y="72">LED</text>
<text x="254.7" y="69.7">D10</text>
<text x="264.7" y="68.1">BS170</text>
<text x="52.5" y="77">470R</text>
<text x="103.3" y="77">470R</text>
<text x="154.1" y="77">470R</text>
<text x="204.9" y="77">470R</text>
<text x="255.7" y="77">470R</text>
<text x="52.3" y="82.1">R85</text>
<text x="103.1" y="82.1">R86</text>
<text x="153.9" y="82.1">R87</text>
<text x="204.7" y="82.1">R88</text>
<text x="255.5" y="82.1">R89</text>
<text x="25.8" y="86.9">510R</text>
<text x="26.3" y="84.6">R90</text>
<text x="37.9" y="86.4">PC817</text>
<text x="39" y="84.1">U26</text>
<text x="76.6" y="86.9">510R</text>
<text x="77.1" y="84.6">R91</text>
<text x="88.7" y="86.4">PC817</text>
<text x="89.8" y="84.1">U27</text>
<text x="127.4" y="86.9">510R</text>
<text x="127.9" y="84.6">R92</text>
<text x="139.5" y="86.4">PC817</text>
<text x="140.6" y="84.1">U28</text>
<text x="178.2" y="86.9">510R</text>
<text x="178.7" y="84.6">R93</text>
<text x="190.3" y="86.4">PC817</text>
<text x="191.4" y="84.1">U29</text>
<text x="229" y="86.9">510R</text>
<text x="229.5" y="84.6">R94</text>
<text x="241.1" y="86.4">PC817</text>
<text x="242.2" y="84.1">U30</text>
<text x="60.5" y="91.2">R95</text>
<text x="60.5" y="93.5">15R</text>
<text x="111.3" y="91.2">R96</text>
<text x="111.3" y="93.5">15R</text>
<text x="162.1" y="91.2">R97</text>
<text x="162.1" y="93.5">15R</text>
<text x="212.9" y="91.2">R98</text>
<text x="212.9" y="93.5">15R</text>
<text x="263.7" y="91.2">R99</text>
<text x="263.7" y="93.5">15R</text>
<text x="29.9" y="100.6">GND</text>
<text x="61.4" y="100.1">Q11</text>
<text x="80.7" y="100.6">GND</text>
<text x="112.2" y="100.1">Q12</text>
<text x="131.5" y="100.6">GND</text>
<text x="163" y="100.1">Q13</text>
<text x="182.3" y="100.6">GND</text>
<text x="213.8" y="100.1">Q14</text>
<text x="233.1" y="100.6">GND</text>
<text x="264.6" y="100.1">Q15</text>
<text x="51.3" y="106.3">LED</text>
<text x="51.5" y="104">D11</text>
<text x="61.5" y="102.4">BS170</text>
<text x="102.1" y="106.3">LED</text>
<text x="102.3" y="104">D12</text>
<text x="112.3" y="102.4">BS170</text>
<text x="152.9" y="106.3">LED</text>
<text x="153.1" y="104">D13</text>
<text x="163.1" y="102.4">BS170</text>
<text x="203.7" y="106.3">LED</text>
<text x="203.9" y="104">D14</text>
<text x="213.9" y="102.4">BS170</text>
<text x="254.5" y="106.3">LED</text>
<text x="254.7" y="104">D15</text>
<text x="264.7" y="102.4">BS170</text>
<text x="52.5" y="111.3">470R</text>
<text x="103.3" y="111.3">470R</text>
<text x="154.1" y="111.3">470R</text>
<text x="204.9" y="111.3">470R</text>
<text x="255.7" y="111.3">470R</text>
<text x="25.8" y="118.9">R105</text>
<text x="39" y="118.4">U31</text>
<text x="51.2" y="116.4">R100</text>
<text x="102" y="116.4">R101</text>
<text x="152.8" y="116.4">R102</text>
<text x="203.6" y="116.4">R103</text>
<text x="254.4" y="116.4">R104</text>
<text x="25.8" y="121.2">510R</text>
<text x="37.9" y="120.7">PC817</text>
<text x="60.6" y="125.5">R106</text>
<text x="60.5" y="127.8">15R</text>
<text x="29.9" y="134.9">GND</text>
<text x="61.4" y="134.4">Q16</text>
<text x="61.5" y="136.7">BS170</text>
<text x="51.3" y="140.6">LED</text>
<text x="51.5" y="138.2">D16</text>
<text x="52.5" y="145.6">470R</text>
<text x="51.2" y="150.7">R107</text>
</g>
<g font-size="1.8" fill="#848400">
<text x="61.2" y="17.4">BCell1</text>
<text x="112" y="17.4">BCell2</text>
<text x="162.8" y="17.4">BCell3</text>
<text x="213.6" y="17.4">BCell4</text>
<text x="264.4" y="17.4">BCell5</text>
<text x="18.9" y="21.2">Bal1</text>
<text x="69.7" y="21.2">Bal2</text>
<text x="120.5" y="21.2">Bal3</text>
<text x="171.3" y="21.2">Bal4</text>
<text x="222.1" y="21.2">Bal5</text>
<text x="61.2" y="45.3">BCellGND</text>
<text x="112" y="45.3">BCell1</text>
<text x="162.8" y="45.3">BCell2</text>
<text x="213.6" y="45.3">BCell3</text>
<text x="264.4" y="45.3">BCell4</text>
<text x="61.2" y="51.7">BCell6</text>
<text x="112" y="51.7">BCell7</text>
<text x="162.8" y="51.7">BCell8</text>
<text x="213.6" y="51.7">BCell9</text>
<text x="264.4" y="51.7">BCell10</text>
<text x="18.9" y="55.5">Bal6</text>
<text x="69.7" y="55.5">Bal7</text>
<text x="120.5" y="55.5">Bal8</text>
<text x="171.3" y="55.5">Bal9</text>
<text x="221.1" y="55.5">Bal10</text>
<text x="61.2" y="79.6">BCell5</text>
<text x="112" y="79.6">BCell6</text>
<text x="162.8" y="79.6">BCell7</text>
<text x="213.6" y="79.6">BCell8</text>
<text x="264.4" y="79.6">BCell9</text>
<text x="17.9" y="89.8">Bal11</text>
<text x="61.2" y="86">BCell11</text>
<text x="68.7" y="89.8">Bal12</text>
<text x="112" y="86">BCell12</text>
<text x="119.5" y="89.8">Bal13</text>
<text x="162.8" y="86">BCell13</text>
<text x="170.3" y="89.8">Bal14</text>
<text x="213.6" y="86">BCell14</text>
<text x="221.1" y="89.8">Bal15</text>
<text x="264.4" y="86">BCell15</text>
<text x="61.2" y="113.9">BCell10</text>
<text x="112" y="113.9">BCell11</text>
<text x="162.8" y="113.9">BCell12</text>
<text x="213.6" y="113.9">BCell13</text>
<text x="264.4" y="113.9">BCell14</text>
<text x="17.9" y="124.1">Bal16</text>
<text x="61.2" y="120.3">BCell16</text>
<text x="61.2" y="148.2">BCell15</text>
</g>
<g font-size="1.8" fill="#0000c2">
<text x="28.3" y="114.8">I through PC817</text>
<text x="28.7" y="116.8">measured: 6mA</text>
<text x="27.4" y="141.4">I through PC817 output</text>
<text x="31.3" y="143.5">measured: 4.06mA</text>
<text x="66" y="140.2">w/ a RDSon of 5 Ohms</text>
<text x="66" y="142.2">Balance Current: 0.210A</text>
</g>
</svg>
